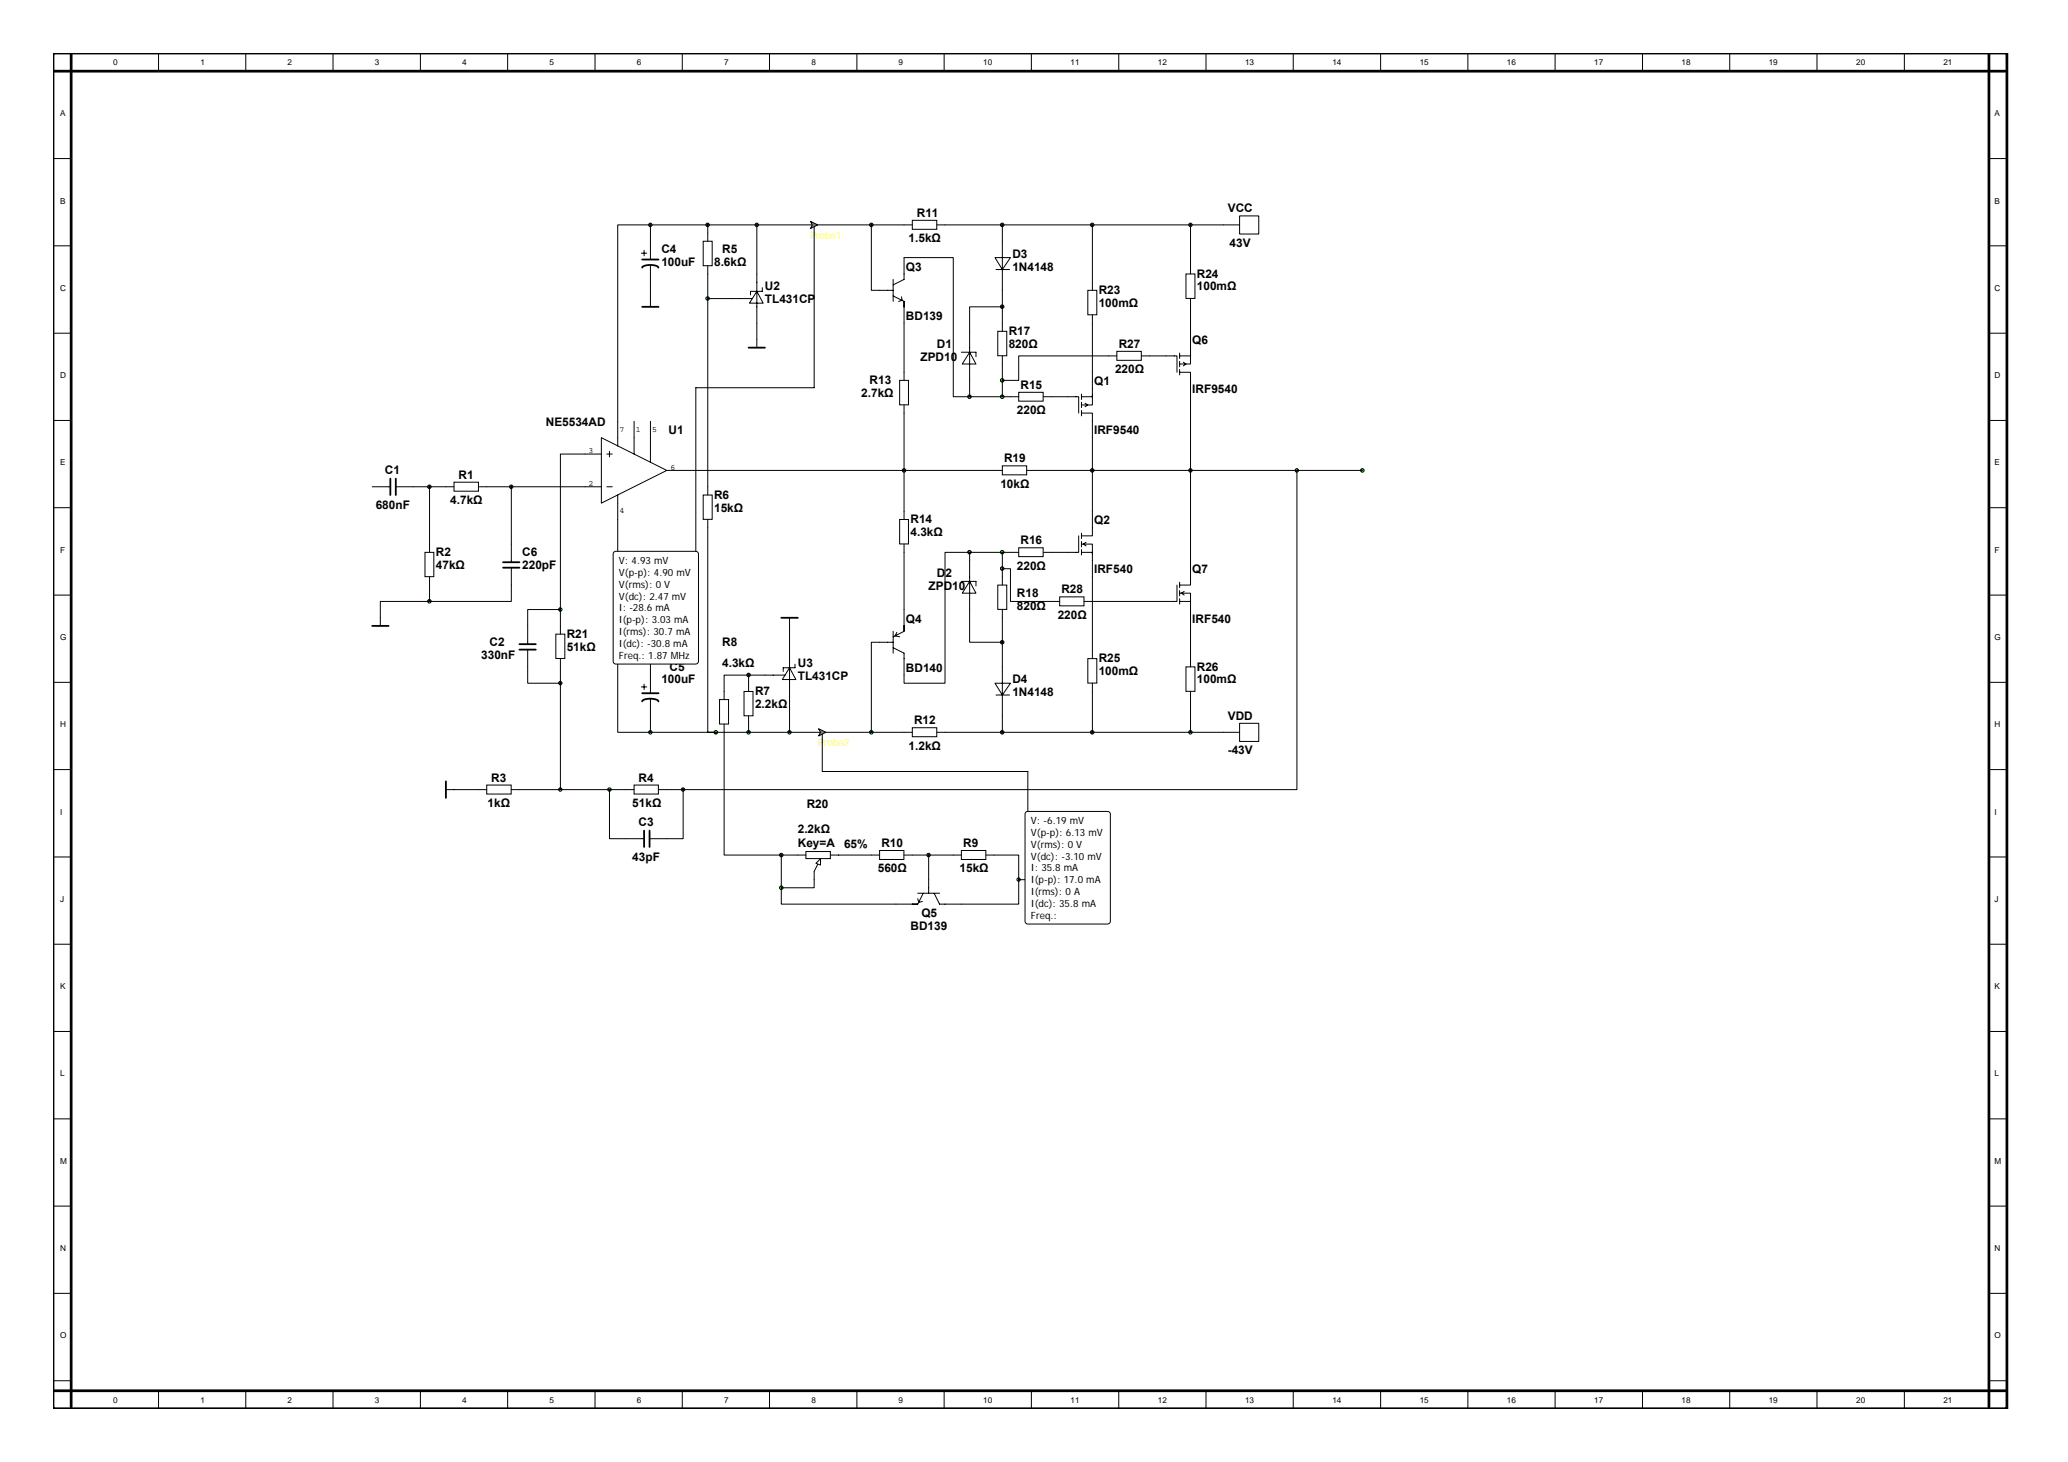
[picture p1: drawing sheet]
<svg xmlns="http://www.w3.org/2000/svg" width="297mm" height="210mm" viewBox="0 0 297 210" stroke-linecap="round" stroke-linejoin="round" font-family="sans-serif">
<path d="M7.6 7.6h280.7v194.7h-280.7zM7.6 10.2h280.4M10.2 7.6v194.5M285.7 7.6v194.5M7.6 199.7h280.4" fill="none" stroke="#000" stroke-width=".39"/>
<g fill="none" stroke="#000" stroke-width=".14">
<path d="M22.8 7.6v2.6M35.3 7.6v2.6M47.8 7.6v2.6M60.4 7.6v2.6M72.9 7.6v2.6M85.5 7.6v2.6M98 7.6v2.6M110.5 7.6v2.6M123.1 7.6v2.6M135.6 7.6v2.6M148.1 7.6v2.6M160.7 7.6v2.6"/>
<path d="M173.2 7.6v2.6M185.8 7.6v2.6M198.3 7.6v2.6M210.8 7.6v2.6M223.4 7.6v2.6M235.9 7.6v2.6M248.5 7.6v2.6M261 7.6v2.6M273.5 7.6v2.6M7.6 22.8h2.6M7.6 35.3h2.6M92.1 36.4h.8"/>
<path d="M92.5 36v.7M93.4 34.6v2.7M93.4 38.1v2.4M101 34.6h1.3v3.6h-1.3zM101.7 33.5v1.1M101.7 38.2v1.1M108.7 39.3v7.1M129.9 32.3h1.1M131 31.6h3.6v1.3h-3.6zM134.6 32.3h1.1M285.7 22.8h2.6M285.7 35.3h2.6"/>
<path d="M7.6 47.9h2.6M105.2 42.9h2.9M108.7 41.8l.9 1.7h-1.9zM109.5 41.3v.5h-1.7v.6M129.2 54.6h1.3v3.5h-1.3zM129.9 53.5v1.1M129.9 58.2v1.1M138.1 50.6h2.1v.6M139.3 50.6l.9 1.7h-2zM139.3 47.6v7M143.3 47.6h1.3v3.5h-1.3zM144 46.4v1.2"/>
<path d="M144 51.1v1.2M145.1 57h1.2M146.3 56.3h3.5v1.3h-3.5zM149.9 57h5v2.3M155.3 59.3h1.6v3.6M155.3 56.6v.8M155.3 57.8v.7M155.3 58.9v.8M155.8 57.9l.4 .3-.4 .2M156.9 56.7v1.5h-1.6M156.9 53.5v3.5h-1.6M285.7 47.9h2.6"/>
<path d="M7.6 60.4h2.6M7.6 72.9h2.6M53.5 69.9h2.6M56.9 69.9h2.4M61 79.3h1.3v3.5h-1.3zM61.7 78.1v1.2M64 69.9h1.2M65.2 69.3h3.5v1.2h-3.5zM68.7 69.9h1.2M84 65.2h2.4M84 69.9h2.4M86.4 62.9l9.4 4.7-9.4 4.7z"/>
<path d="M87.2 65.2h.7M87.2 69.9h.7M87.5 64.8v.8M88.7 60.5v3.6M88.7 71.1v3.5M91.1 60.5v4.7M93.4 60.5v5.9M95.8 67.6h2.3M129.2 74.6h1.3v3.5h-1.3zM129.9 73.4v1.2M129.9 78.1v1.2M142.8 67.6h1.2"/>
<path d="M144 66.9h3.5v1.3h-3.5zM145.1 79.3h1.2M146.3 78.7h3.5v1.2h-3.5zM147.5 67.6h1.2M154.9 77v2.3h-5M155.3 78.1h1.6v1.5M155.3 79.3h1.6v3.5M155.3 76.6v.8M155.3 77.8v.7M155.3 78.9v.8M156 77.9l-.4 .2 .4 .3M156.9 73.4v3.6h-1.6"/>
<path d="M285.7 60.4h2.6M285.7 72.9h2.6M7.6 85.5h2.6M7.6 98h2.6M61.7 82.8v1.2M75.8 93.3v2.5M75.8 89.9v2.6M92.1 98.7h.8M92.5 98.3v.7M93.4 97v2.6M104 99.3v1.2M106.9 99.3h1.3v3.5h-1.3z"/>
<path d="M107.5 98.1v1.2M109.9 97h2.9M113.4 95.9l.9 1.7h-1.9zM113.4 93.4v7.1M114.2 95.4v.5h-1.7v.5M138.1 83.5h2.1v.7M139.3 83.5l.9 1.7h-2zM139.3 80.5v7M143.3 84h1.3v3.5h-1.3zM144 82.8v1.2M144 87.5v1.2M285.7 85.5h2.6"/>
<path d="M285.7 98h2.6M7.6 110.5h2.6M68.7 113.4h1.2M69.9 112.8h3.5v1.2h-3.5zM73.4 113.4h1.2M89.9 113.4h1.2M91.1 112.8h3.5v1.2h-3.5zM93.4 100.4v2.4M94.6 113.4h1.2M103.4 100.5h1.2v3.5h-1.2zM104 104v1.2M107.5 102.8v1.2"/>
<path d="M129.9 105.2h1.1M131 104.5h3.6v1.3h-3.6zM134.6 105.2h1.1M285.7 110.5h2.6M7.6 123.1h2.6M7.6 135.6h2.6M89.9 120.5h2.6M93.3 120.5h2.5M125.2 122.8h1.1M126.3 122.2h3.5v1.2h-3.5zM128.7 129.9h3.1M129.9 122.8h1.1"/>
<path d="M131.8 129.1l.1 .5 .6-.1M131.8 128.3h3.2M132.6 128.3l-.8 1.6h-.8M133.4 126.3v2M134.2 128.3l.8 1.6h3.1M136.9 122.8h1.2M138.1 122.2h3.5v1.2h-3.5zM141.6 122.8h1.2M285.7 123.1h2.6M285.7 135.6h2.6M7.6 148.1h2.6M285.7 148.1h2.6"/>
<path d="M7.6 160.7h2.6M7.6 173.2h2.6M285.7 160.7h2.6M285.7 173.2h2.6M7.6 185.8h2.6M7.6 198.3h2.6M22.8 199.7v2.7M35.3 199.7v2.7M47.8 199.7v2.7M60.4 199.7v2.7M72.9 199.7v2.7M85.5 199.7v2.7"/>
<path d="M98 199.7v2.7M110.5 199.7v2.7M123.1 199.7v2.7M135.6 199.7v2.7M148.1 199.7v2.7M160.7 199.7v2.7M173.2 199.7v2.7M185.8 199.7v2.7M198.3 199.7v2.7M210.8 199.7v2.7M223.4 199.7v2.7M235.9 199.7v2.7"/>
<path d="M248.5 199.7v2.7M261 199.7v2.7M273.5 199.7v2.7M285.7 185.8h2.6M285.7 198.3h2.6"/>
</g>
<path d="M92.2 38.4a2 2 0 0 1 2.3-.1l.1 .1M92.2 37.3h2.4M56.1 68.7v2.4M56.9 68.7v2.4M74.6 92.5h2.4M74.6 93.3h2.4M92.2 99.6h2.4M92.2 100.7a2 2 0 0 1 2.3-.1l.1 .1M92.5 119.3v2.3M93.3 119.3v2.3" fill="none" stroke="#000" stroke-width=".26"/>
<circle cx="144" cy="57" r=".25" fill="#0f0" stroke="#000" stroke-width=".14"/>
<path d="M144 57h1.1" fill="none" stroke="#000" stroke-width=".14"/>
<circle cx="139.3" cy="57" r=".25" fill="#0f0" stroke="#000" stroke-width=".14"/>
<path d="M129.9 37h7v20h2.4M129.9 46.4v7.1M139.3 54.6v2.4M139.3 57h4.7M129.9 79.3v8.2" fill="none" stroke="#000" stroke-width=".14"/>
<circle cx="144" cy="79.3" r=".25" fill="#0f0" stroke="#000" stroke-width=".14"/>
<path d="M144 79.3h1.1" fill="none" stroke="#000" stroke-width=".14"/>
<circle cx="156.9" cy="67.6" r=".25" fill="#0f0" stroke="#000" stroke-width=".14"/>
<path d="M148.7 67.6h8.2M156.9 62.9v10.5" fill="none" stroke="#000" stroke-width=".14"/>
<circle cx="129.9" cy="67.6" r=".25" fill="#0f0" stroke="#000" stroke-width=".14"/>
<path d="M129.9 59.3v14.1M129.9 67.6h12.9" fill="none" stroke="#000" stroke-width=".14"/>
<circle cx="139.3" cy="79.3" r=".25" fill="#0f0" stroke="#000" stroke-width=".14"/>
<path d="M139.3 79.3h-3.6v18.8h-5.8v-1.1M139.3 79.3v1.2M139.3 79.3h4.7" fill="none" stroke="#000" stroke-width=".14"/>
<circle cx="125.2" cy="32.3" r=".25" fill="#0f0" stroke="#000" stroke-width=".14"/>
<path d="M129.9 32.3h-4.7v9.4h1.1" fill="none" stroke="#000" stroke-width=".14"/>
<path d="M108.5 32.1h.4v.2v.2l-.2 .1-.2-.1z" fill-rule="evenodd" fill="#0f0" stroke="#000" stroke-width=".14"/>
<path d="M108.7 32.3v7" fill="none" stroke="#000" stroke-width=".14"/>
<circle cx="125.2" cy="105.2" r=".25" fill="#0f0" stroke="#000" stroke-width=".14"/>
<path d="M126.3 92.2h-1.1v13h4.7" fill="none" stroke="#000" stroke-width=".14"/>
<path d="M113.2 105h.4v.2v.2h-.2h-.2z" fill-rule="evenodd" fill="#0f0" stroke="#000" stroke-width=".14"/>
<path d="M113.4 100.5v4.7" fill="none" stroke="#000" stroke-width=".14"/>
<circle cx="107.5" cy="96.9" r=".25" fill="#0f0" stroke="#000" stroke-width=".14"/>
<path d="M107.5 97h-3.5v2.3M107.5 97v1.1M107.5 97h2.4M117.9 123.3l-1 1.9" fill="none" stroke="#000" stroke-width=".14"/>
<path d="M117.2 124l.7-.7v.9z" fill-rule="evenodd" fill="#fff" stroke="#000" stroke-width=".14"/>
<path d="M114.6 122.8h1.2M115.8 122.3h3.5v1h-3.5zM116.9 125.2v1.1M119.3 122.8h5.9" fill="none" stroke="#000" stroke-width=".14"/>
<circle cx="112.2" cy="127.5" r=".25" fill="#0f0" stroke="#000" stroke-width=".14"/>
<path d="M116.9 126.3v1.2h-4.7v2.4h16.5" fill="none" stroke="#000" stroke-width=".14"/>
<circle cx="112.2" cy="122.8" r=".25" fill="#0f0" stroke="#000" stroke-width=".14"/>
<path d="M104 105.2v17.6h8.2M112.2 122.8v4.7M112.2 122.8h2.4" fill="none" stroke="#000" stroke-width=".14"/>
<path d="M133.2 122.6h.3l.1 .2-.1 .2-.1 .1-.2-.1z" fill-rule="evenodd" fill="#0f0" stroke="#000" stroke-width=".14"/>
<path d="M98.1 67.6h31.8M131 122.8h5.9M133.4 122.8v3.5" fill="none" stroke="#000" stroke-width=".14"/>
<circle cx="107.5" cy="105.2" r=".25" fill="#0f0" stroke="#000" stroke-width=".14"/>
<path d="M107.5 104v1.2h5.9" fill="none" stroke="#000" stroke-width=".14"/>
<path d="M93.2 32.1h.4l.1 .2-.1 .2-.2 .1-.2-.1z" fill-rule="evenodd" fill="#0f0" stroke="#000" stroke-width=".14"/>
<path d="M93.4 32.3v2.3" fill="none" stroke="#000" stroke-width=".14"/>
<path d="M93.2 105h.4l.1 .2-.1 .2h-.2h-.2z" fill-rule="evenodd" fill="#0f0" stroke="#000" stroke-width=".14"/>
<path d="M73.4 78.1v2.7M73.4 81.5v2.5M93.4 102.8v2.4" fill="none" stroke="#000" stroke-width=".14"/>
<path d="M72.3 80.8h2.3M72.3 81.5h2.3" fill="none" stroke="#000" stroke-width=".26"/>
<path d="M73.3 69.7h.3l.1 .2-.1 .2-.2 .1-.1-.1z" fill-rule="evenodd" fill="#0f0" stroke="#000" stroke-width=".14"/>
<path d="M69.9 69.9h14.1M73.4 69.9v8.2" fill="none" stroke="#000" stroke-width=".14"/>
<circle cx="61.7" cy="69.9" r=".25" fill="#0f0" stroke="#000" stroke-width=".14"/>
<path d="M59.3 69.9h4.7M61.7 69.9v8.2" fill="none" stroke="#000" stroke-width=".14"/>
<path d="M87.4 113.2h.3l.1 .2-.1 .2h-.2h-.1z" fill-rule="evenodd" fill="#0f0" stroke="#000" stroke-width=".14"/>
<path d="M79.8 91.1h1.3v3.5h-1.3zM80.5 89.9v1.2M80.5 94.6v1.2M89.9 113.4h-2.4v7.1h2.4" fill="none" stroke="#000" stroke-width=".14"/>
<circle cx="80.5" cy="113.4" r=".24" fill="#0f0" stroke="#000" stroke-width=".14"/>
<path d="M74.6 113.4h12.9" fill="none" stroke="#000" stroke-width=".14"/>
<path d="M80.3 87.4h.3l.1 .1-.1 .2-.1 .1-.2-.1z" fill-rule="evenodd" fill="#0f0" stroke="#000" stroke-width=".14"/>
<path d="M84 65.2h-3.5v24.7M80.5 87.5h-4.7v2.4" fill="none" stroke="#000" stroke-width=".14"/>
<circle cx="80.5" cy="98.1" r=".24" fill="#0f0" stroke="#000" stroke-width=".14"/>
<path d="M93.4 42.9v1.2M108.7 48.8v1.1M54.6 88.7v1.2M75.8 95.8v2.3h4.7M80.5 95.8v17.6M93.4 93.4v1.2M113.4 88.7v1.2M149.9 129.9v1.1" fill="none" stroke="#000" stroke-width=".14"/>
<path d="M92.2 44.1h2.4M107.5 49.9h2.4M53.5 89.9h2.3M92.2 93.4h2.4M112.2 88.7h2.4M148.7 131h2.3" fill="none" stroke="#000" stroke-width=".26"/>
<circle cx="61.7" cy="86.4" r=".25" fill="#0f0" stroke="#000" stroke-width=".14"/>
<path d="M108.7 46.4v2.4M61.7 84v2.4h11.7v-2.4M113.4 89.9v3.5" fill="none" stroke="#000" stroke-width=".14"/>
<circle cx="146.3" cy="126.3" r=".24" fill="#0f0" stroke="#000" stroke-width=".14"/>
<path d="M175.7 32.3h2.4M178.1 31h2.7v2.6h-2.7zM101 71.1h1.3v3.5h-1.3zM101.7 69.9v1.2M101.7 74.6v1.2M64 113.4h4.7M175.7 105.2h2.4M178.1 103.9h2.7v2.6h-2.7zM142.8 122.8h3.5v7.1h-8.2M146.3 126.3h3.6v3.6" fill="none" stroke="#000" stroke-width=".14"/>
<path d="M64 112.2v2.4" fill="none" stroke="#000" stroke-width=".26"/>
<circle cx="102.8" cy="105.2" r=".25" fill="#0f0" stroke="#000" stroke-width=".14"/>
<path d="M101.7 75.8v29.4h1.1M93.4 105.2h14.1" fill="none" stroke="#000" stroke-width=".14"/>
<path d="M101.5 42.7h.3l.1 .2-.1 .1-.2 .1-.1-.1z" fill-rule="evenodd" fill="#0f0" stroke="#000" stroke-width=".14"/>
<path d="M101.7 39.3v30.6M101.7 42.9h3.5" fill="none" stroke="#000" stroke-width=".14"/>
<circle cx="101.6" cy="32.3" r=".25" fill="#0f0" stroke="#000" stroke-width=".14"/>
<path d="M93.4 32.3h15.3M101.7 32.3v1.2M142.9 37h2.2l-1.1 1.7zM143.1 38.7h1.9M144 38.6v3.1M144 34.6v4.1M142.9 98.1h2.2l-1.1 1.7zM143.1 99.8h1.9M144 99.7v3.1M144 95.8v4" fill="none" stroke="#000" stroke-width=".14"/>
<circle cx="144" cy="92.2" r=".25" fill="#0f0" stroke="#000" stroke-width=".14"/>
<path d="M139.3 87.5v4.7h4.7M144 88.7v7.1" fill="none" stroke="#000" stroke-width=".14"/>
<circle cx="144" cy="105.2" r=".25" fill="#0f0" stroke="#000" stroke-width=".14"/>
<path d="M144 102.8v2.4h-8.3" fill="none" stroke="#000" stroke-width=".14"/>
<circle cx="144" cy="32.3" r=".25" fill="#0f0" stroke="#000" stroke-width=".14"/>
<path d="M135.7 32.3h8.3v2.3" fill="none" stroke="#000" stroke-width=".14"/>
<circle cx="144" cy="44" r=".25" fill="#0f0" stroke="#000" stroke-width=".14"/>
<g fill="none" stroke="#000" stroke-width=".14">
<path d="M93.4 32.3h-4.7v28.2M170.3 39.3h1.3v3.6h-1.3zM171 38.2v1.1M93.4 40.5v2.4M144 44.1h-4.7v3.5M144 41.7v4.7M156.2 41.7h1.3v3.5h-1.3zM156.9 40.5v1.2M156.9 45.2v8.3M171 42.9v1.2M88.7 74.6v30.6h4.7M93.4 94.6v2.4"/>
<path d="M156.2 94.6h1.3v3.5h-1.3zM156.9 93.4v1.2M156.9 98.1v1.2M170.3 95.8h1.3v3.5h-1.3zM171 94.6v1.2M171 99.3v1.2"/>
</g>
<circle cx="156.9" cy="32.3" r=".25" fill="#0f0" stroke="#000" stroke-width=".14"/>
<path d="M144 32.3h12.9v8.2M167.5 51.1h1.6v2.4M169.4 53.5h1.6v3.5M169.4 50.7v.8M169.4 51.9v.8M169.4 53.1v.7M170 52l.3 .3-.3 .3M171 50.8v1.5h-1.6M171 47.6v3.5h-1.6" fill="none" stroke="#000" stroke-width=".14"/>
<path d="M170.8 67.4h.4v.2v.1l-.2 .1-.2-.1z" fill-rule="evenodd" fill="#0f0" stroke="#000" stroke-width=".14"/>
<path d="M171 44.1v3.5M171 57v10.6" fill="none" stroke="#000" stroke-width=".14"/>
<path d="M170.8 32.1h.4v.2v.2l-.2 .1-.2-.1z" fill-rule="evenodd" fill="#0f0" stroke="#000" stroke-width=".14"/>
<path d="M156.9 32.3h18.8M171 32.3v5.9M159.3 51.1h1.1M160.4 50.5h3.5v1.3h-3.5zM164 51.1h3.5M151 86.4h1.2M152.2 85.7h3.5v1.3h-3.5zM155.7 86.4h1.2" fill="none" stroke="#000" stroke-width=".14"/>
<circle cx="144" cy="54.6" r=".25" fill="#0f0" stroke="#000" stroke-width=".14"/>
<path d="M144 52.3v4.7M159.3 51.1h-13v3.5h-2.3M156.9 82.8v10.6" fill="none" stroke="#000" stroke-width=".14"/>
<circle cx="156.9" cy="105.2" r=".25" fill="#0f0" stroke="#000" stroke-width=".14"/>
<path d="M171 67.6v16.4h-1.6M156.9 99.3v5.9h-12.9M169.1 84v2.4h-1.6M169.4 85.2h1.6v1.4M169.4 86.4h1.6v3.5M169.4 83.6v.8M169.4 84.8v.8M169.4 86v.8M170.1 84.9l-.4 .3 .4 .3" fill="none" stroke="#000" stroke-width=".14"/>
<path d="M170.8 105h.4v.2v.2h-.2h-.2z" fill-rule="evenodd" fill="#0f0" stroke="#000" stroke-width=".14"/>
<path d="M156.9 86.4h10.6M171 89.9v4.7M156.9 105.2h18.8M171 100.5v4.7" fill="none" stroke="#000" stroke-width=".14"/>
<circle cx="144" cy="81.7" r=".25" fill="#0f0" stroke="#000" stroke-width=".14"/>
<path d="M144 79.3v3.5M144 81.7h1.1v4.7h5.9" fill="none" stroke="#000" stroke-width=".14"/>
<circle cx="195.7" cy="67.6" r=".25" fill="#0f0" stroke="#000" stroke-width=".14"/>
<g fill="none" stroke="#000" stroke-width=".14">
<path d="M129.9 37v3.1l-1.6 .8M126.3 41.7h2M128.3 42.5l1.6 .8v.8M128.3 40.1v3.2M129.5 42.6l.1 .5-.5 .2M129.9 43.3v3.1M156.9 67.6h14.1M126.3 92.2h2M128.3 90.7v3.1M128.3 93l1.6 .8v3.2M128.8 90.8l-.2 .5 .6 .2M129.9 89.9v.8l-1.6 .8"/>
<path d="M129.9 87.5v3.2"/>
</g>
<circle cx="98.1" cy="113.4" r=".24" fill="#0f0" stroke="#000" stroke-width=".14"/>
<path d="M95.8 113.4h2.3v7.1h-2.3" fill="none" stroke="#000" stroke-width=".14"/>
<path d="M186.1 67.4h.3l.1 .2-.1 .1-.1 .1-.2-.1z" fill-rule="evenodd" fill="#0f0" stroke="#000" stroke-width=".14"/>
<path d="M108.7 32.3h16.5M171 67.6h24.7M186.3 67.6v45.8h-88.2M61.7 86.4h-7.1v2.3M113.4 105.2h11.8" fill="none" stroke="#000" stroke-width=".14"/>
<path d="M116.4 32.8h4.5v1.8h-4.5z" fill="#fff"/>
<path d="M88.1 79.4l.4-.2h11.4l.4 .2v15.6l-.2 .3-11.6 .1-.4-.2z" fill-rule="evenodd" fill="#fff" stroke="#000" stroke-width=".14"/>
<path d="M116.9 32.3v23.4h-17v23.5" fill="none" stroke="#000" stroke-width=".14"/>
<path d="M116.4 31.8l1.1 .5-1.1 .5 .3-.5z" fill-rule="evenodd" fill="#7e7e7e" stroke="#000" stroke-width=".14"/>
<path d="M117.6 105.7h4.4v1.7h-4.4z" fill="#fff"/>
<path d="M147.4 116.6l11.7-.1 .3 .2 .1 15.6-.2 .4h-11.7l-.3-.2-.1-15.6z" fill-rule="evenodd" fill="#fff" stroke="#000" stroke-width=".14"/>
<path d="M118.1 105.2v5.6h29.5v5.7" fill="none" stroke="#000" stroke-width=".14"/>
<path d="M117.6 104.7l1 .5-1 .5 .3-.5z" fill-rule="evenodd" fill="#7e7e7e" stroke="#000" stroke-width=".14"/>
<g font-size="1.7">
<text x="130.5" y="34.8">1.5kΩ</text>
<text x="131.7" y="31.2">R11</text>
<text x="176.4" y="30.5">VCC</text>
<text x="176.6" y="35.5">43V</text>
<text x="95" y="36.4">C4</text>
<text x="95" y="38.2">100uF</text>
<text x="102.6" y="38.2">8.6kΩ</text>
<text x="103.7" y="36.4">R5</text>
<text x="109.9" y="41.7">U2</text>
<text x="130.1" y="38.9">Q3</text>
<text x="145.4" y="37">D3</text>
<text x="145.4" y="38.9">1N4148</text>
<text x="171.9" y="39.9">R24</text>
<text x="171.9" y="41.7">100mΩ</text>
<text x="109.9" y="43.6">TL431CP</text>
<text x="130.1" y="45.9">BD139</text>
<text x="157.8" y="42.2">R23</text>
<text x="157.8" y="44.1">100mΩ</text>
<text x="132.2" y="51.8">ZPD10</text>
<text x="134.6" y="50">D1</text>
<text x="144.9" y="48.1">R17</text>
<text x="144.9" y="50">820Ω</text>
<text x="160.2" y="53.6">220Ω</text>
<text x="160.7" y="50">R27</text>
<text x="171.3" y="49.4">Q6</text>
<text x="123.7" y="57">2.7kΩ</text>
<text x="124.9" y="55.2">R13</text>
<text x="146.1" y="59.5">220Ω</text>
<text x="146.6" y="55.8">R15</text>
<text x="157.2" y="55.3">Q1</text>
<text x="171.3" y="56.5">IRF9540</text>
<text x="78.4" y="61.2">NE5534AD</text>
<text x="96" y="62.4">U1</text>
<text x="157.2" y="62.4">IRF9540</text>
<text x="55.3" y="68.1">C1</text>
<text x="65.9" y="68.8">R1</text>
<text x="102.6" y="71.6">R6</text>
<text x="143.7" y="70.1">10kΩ</text>
<text x="144.2" y="66.4">R19</text>
<text x="54" y="73.1">680nF</text>
<text x="64.7" y="72.4">4.7kΩ</text>
<text x="102.6" y="73.5">15kΩ</text>
<text x="130.8" y="75.2">R14</text>
<text x="130.8" y="77">4.3kΩ</text>
<text x="157.2" y="75.3">Q2</text>
<text x="62.6" y="79.9">R2</text>
<text x="62.6" y="81.7">47kΩ</text>
<text x="75" y="79.9">C6</text>
<text x="75" y="81.7">220pF</text>
<text x="134.6" y="82.9">D2</text>
<text x="146.1" y="81.8">220Ω</text>
<text x="146.6" y="78.2">R16</text>
<text x="157.2" y="82.3">IRF540</text>
<text x="171.3" y="82.3">Q7</text>
<text x="130.1" y="89.4">Q4</text>
<text x="133.4" y="84.7">ZPD10</text>
<text x="146.1" y="85.7">R18</text>
<text x="146.1" y="87.6">820Ω</text>
<text x="151.9" y="88.9">220Ω</text>
<text x="152.5" y="85.2">R28</text>
<text x="171.3" y="89.4">IRF540</text>
<text x="69.1" y="94.6">330nF</text>
<text x="70.3" y="92.8">C2</text>
<text x="81.4" y="91.6">R21</text>
<text x="81.4" y="93.5">51kΩ</text>
<text x="103.7" y="92.8">R8</text>
<text x="103.7" y="95.8">4.3kΩ</text>
<text x="114.6" y="95.8">U3</text>
<text x="157.8" y="95.1">R25</text>
<text x="95" y="98.1">100uF</text>
<text x="96.2" y="96.3">C5</text>
<text x="108.5" y="99.8">R7</text>
<text x="108.5" y="101.7">2.2kΩ</text>
<text x="114.6" y="97.6">TL431CP</text>
<text x="130.1" y="96.5">BD140</text>
<text x="145.4" y="98.1">D4</text>
<text x="145.4" y="100">1N4148</text>
<text x="157.8" y="97">100mΩ</text>
<text x="171.9" y="96.3">R26</text>
<text x="171.9" y="98.1">100mΩ</text>
<text x="130.5" y="107.7">1.2kΩ</text>
<text x="131.3" y="104">R12</text>
<text x="176.4" y="103.4">VDD</text>
<text x="70.6" y="112.2">R3</text>
<text x="91.7" y="112.2">R4</text>
<text x="176.4" y="108.3">-43V</text>
<text x="70" y="115.9">1kΩ</text>
<text x="90.8" y="115.9">51kΩ</text>
<text x="91.7" y="118.7">C3</text>
<text x="114.6" y="119.7">2.2kΩ</text>
<text x="115.9" y="116">R20</text>
<text x="90.8" y="123.6">43pF</text>
<text x="114.6" y="121.7">Key=A</text>
<text x="121.2" y="121.8">65%</text>
<text x="126.1" y="125.3">560Ω</text>
<text x="126.6" y="121.7">R10</text>
<text x="137.8" y="125.3">15kΩ</text>
<text x="138.4" y="121.7">R9</text>
<text x="132.4" y="131.7">Q5</text>
<text x="130.8" y="133.5">BD139</text>
</g>
<g font-size="1.4" fill="#ff0">
<text x="116.4" y="34.3">Probe1</text>
<text x="117.6" y="107.1">Probe2</text>
</g>
<g font-size="1.4">
<text x="88.9" y="81">V: 4.93 mV</text>
<text x="88.9" y="82.7">V(p-p): 4.90 mV</text>
<text x="88.9" y="84.4">V(rms): 0 V</text>
<text x="88.9" y="86.1">V(dc): 2.47 mV</text>
<text x="88.9" y="87.8">I: -28.6 mA</text>
<text x="88.9" y="89.5">I(p-p): 3.03 mA</text>
<text x="88.9" y="91.2">I(rms): 30.7 mA</text>
<text x="88.9" y="92.9">I(dc): -30.8 mA</text>
<text x="88.9" y="94.6">Freq.: 1.87 MHz</text>
<text x="148.1" y="118.4">V: -6.19 mV</text>
<text x="148.1" y="120.1">V(p-p): 6.13 mV</text>
<text x="148.1" y="121.8">V(rms): 0 V</text>
<text x="148.1" y="123.5">V(dc): -3.10 mV</text>
<text x="148.1" y="125.2">I: 35.8 mA</text>
<text x="148.1" y="126.9">I(p-p): 17.0 mA</text>
<text x="148.1" y="128.6">I(rms): 0 A</text>
<text x="148.1" y="130.3">I(dc): 35.8 mA</text>
<text x="148.1" y="132">Freq.:</text>
</g>
<g font-size="1.2">
<text x="16.2" y="9.4">0</text>
<text x="28.8" y="9.4">1</text>
<text x="41.3" y="9.4">2</text>
<text x="53.8" y="9.4">3</text>
<text x="66.4" y="9.4">4</text>
<text x="78.9" y="9.4">5</text>
<text x="91.5" y="9.4">6</text>
<text x="104" y="9.4">7</text>
<text x="116.5" y="9.4">8</text>
<text x="129.1" y="9.4">9</text>
<text x="141.2" y="9.4">10</text>
<text x="153.8" y="9.4">11</text>
<text x="166.3" y="9.4">12</text>
<text x="178.8" y="9.4">13</text>
<text x="191.4" y="9.4">14</text>
<text x="203.9" y="9.4">15</text>
<text x="216.4" y="9.4">16</text>
<text x="229" y="9.4">17</text>
<text x="241.5" y="9.4">18</text>
<text x="254.1" y="9.4">19</text>
<text x="266.6" y="9.4">20</text>
<text x="279.1" y="9.4">21</text>
<text x="8.7" y="16.7">A</text>
<text x="286.5" y="16.7">A</text>
<text x="8.7" y="29.2">B</text>
<text x="286.5" y="29.2">B</text>
<text x="8.7" y="41.8">C</text>
<text x="286.5" y="41.8">C</text>
<text x="8.7" y="54.3">D</text>
<text x="286.5" y="54.3">D</text>
<text x="84.5" y="65.1">3</text>
<text x="89" y="62">7</text>
<text x="91.3" y="62">1</text>
<text x="93.7" y="62">5</text>
<text x="8.7" y="66.8">E</text>
<text x="84.5" y="69.8">2</text>
<text x="96.3" y="67.5">6</text>
<text x="286.5" y="66.8">E</text>
<text x="89" y="73.7">4</text>
<text x="8.7" y="79.4">F</text>
<text x="286.5" y="79.4">F</text>
<text x="8.7" y="91.9">G</text>
<text x="286.5" y="91.9">G</text>
<text x="8.7" y="104.5">H</text>
<text x="286.5" y="104.5">H</text>
<text x="8.7" y="117">I</text>
<text x="286.5" y="117">I</text>
<text x="8.7" y="129.5">J</text>
<text x="286.5" y="129.5">J</text>
<text x="8.7" y="142.1">K</text>
<text x="286.5" y="142.1">K</text>
<text x="8.7" y="154.6">L</text>
<text x="286.5" y="154.6">L</text>
<text x="8.7" y="167.2">M</text>
<text x="286.5" y="167.2">M</text>
<text x="8.7" y="179.7">N</text>
<text x="286.5" y="179.7">N</text>
<text x="8.7" y="192.2">O</text>
<text x="286.5" y="192.2">O</text>
<text x="16.2" y="201.5">0</text>
<text x="28.8" y="201.5">1</text>
<text x="41.3" y="201.5">2</text>
<text x="53.8" y="201.5">3</text>
<text x="66.4" y="201.5">4</text>
<text x="78.9" y="201.5">5</text>
<text x="91.5" y="201.5">6</text>
<text x="104" y="201.5">7</text>
<text x="116.5" y="201.5">8</text>
<text x="129.1" y="201.5">9</text>
<text x="141.2" y="201.5">10</text>
<text x="153.8" y="201.5">11</text>
<text x="166.3" y="201.5">12</text>
<text x="178.8" y="201.5">13</text>
<text x="191.4" y="201.5">14</text>
<text x="203.9" y="201.5">15</text>
<text x="216.4" y="201.5">16</text>
<text x="229" y="201.5">17</text>
<text x="241.5" y="201.5">18</text>
<text x="254.1" y="201.5">19</text>
<text x="266.6" y="201.5">20</text>
<text x="279.1" y="201.5">21</text>
</g>
</svg>
